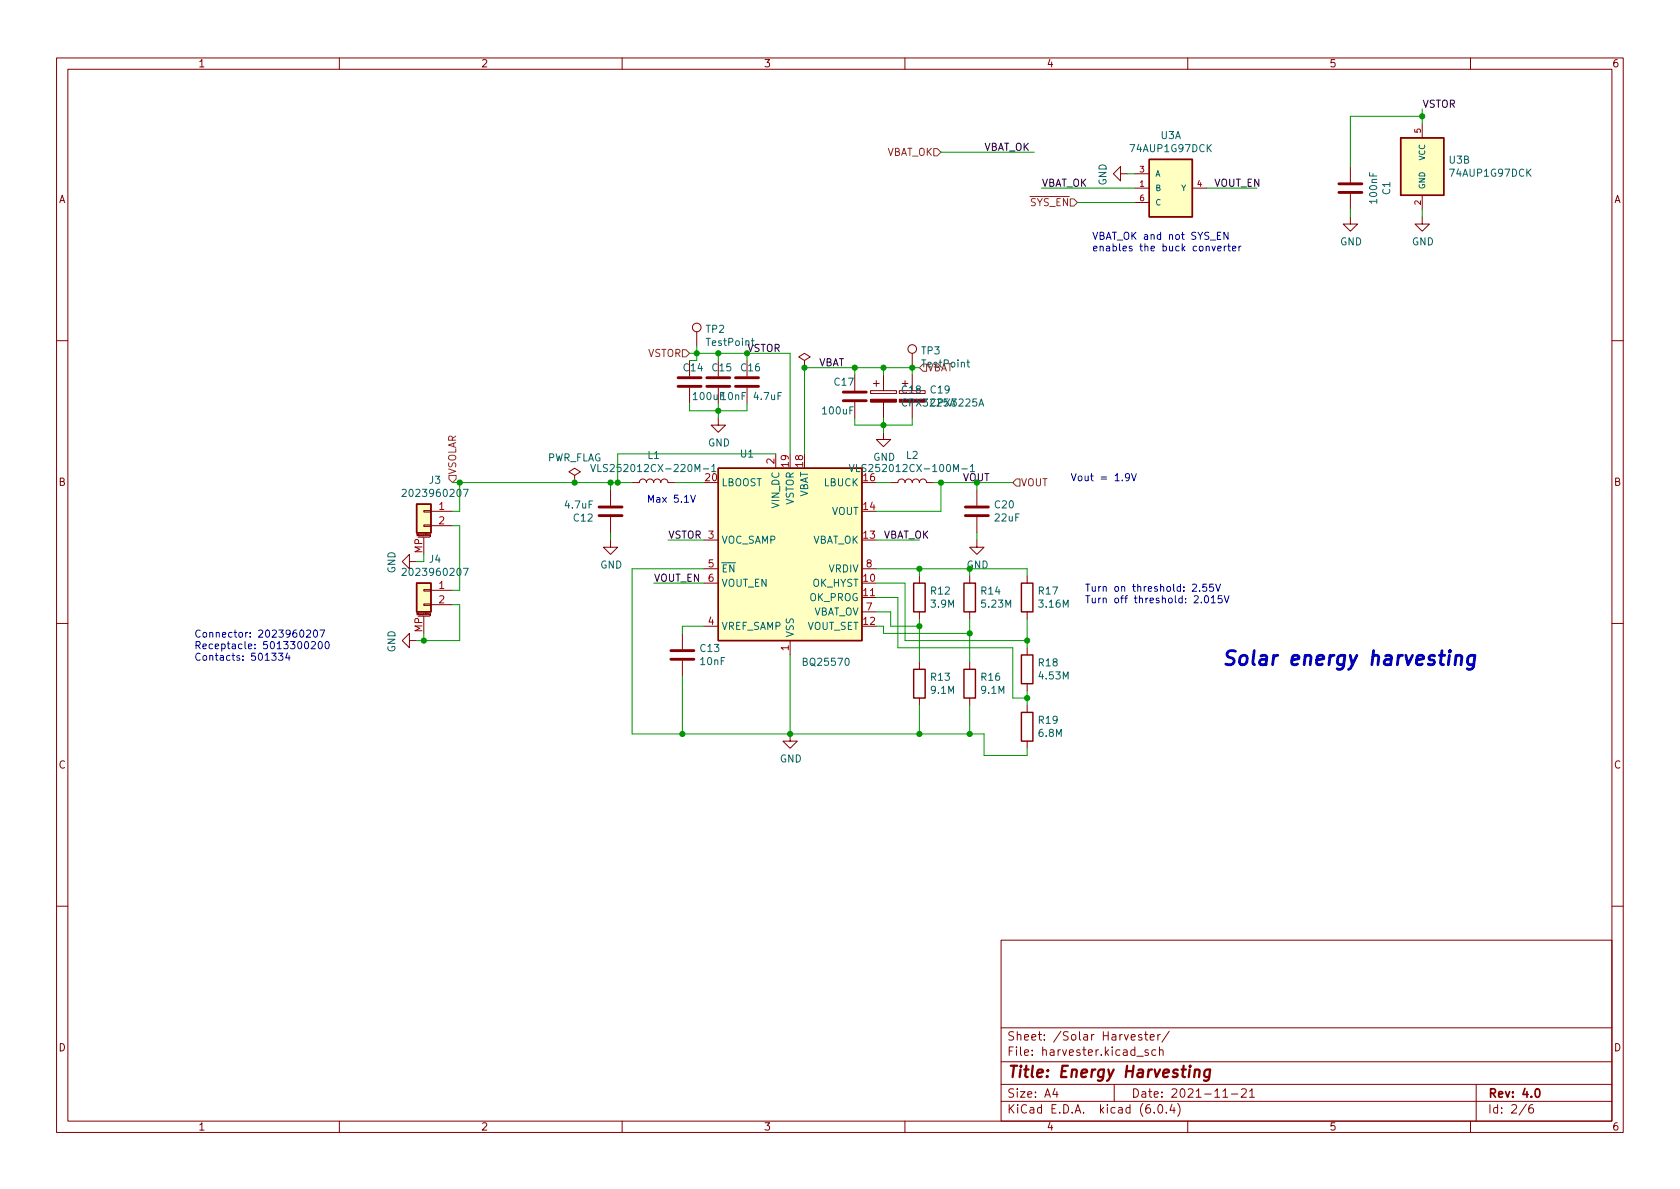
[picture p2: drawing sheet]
<svg xmlns="http://www.w3.org/2000/svg" width="297mm" height="210mm" viewBox="0 0 297 210" stroke-linecap="round" stroke-linejoin="round" font-family="sans-serif">
<g fill="none" stroke="#840000" stroke-width=".18">
<path d="M10 10.2h277v190.1h-277zM12 12.2h273v186.1h-273zM60 10.2v2M110 10.2v2M160 10.2v2M210 10.2v2M260 10.2v2M198.1 30.7v-1.2l-1.3 1.2 1.3 1.3v-1.3h1.3M200.7 33.3h2.5M200.7 30.7h2.5M200.7 35.8h2.5M210.8 33.3h2.6"/>
<path d="M238.8 38.3v1.3h1.2l-1.2 1.3-1.3-1.3h1.3M238.8 29.5v2.8M238.8 34.3v2.8M251.5 38.3v1.3h1.2l-1.2 1.3-1.3-1.3h1.3M251.5 21.8v2.6M251.5 34.5v2.6M123.2 58.7v2.5M10 60.2h2M121.9 63.7v2.8M121.9 68.6v2.8M127 73.9v1.3h1.3l-1.3 1.2-1.3-1.2h1.3M127 63.7v2.8"/>
<path d="M127 68.6v2.8M132.1 63.7v2.8M132.1 68.6v2.8M142.2 63.7l1.1-.6-1.1-.6-1 .6 1 .6v1.3M142.2 65h.1M151.1 66.3v2.8M151.1 71.1v2.8M153.9 69.1h4.6v.5h-4.6zM154.4 67.8h1M154.9 67.3v1M156.2 76.4v1.3h1.3l-1.3 1.3-1.3-1.3h1.3M156.2 66.3v2.8"/>
<path d="M156.2 71.1v2.8M159 69.1h4.6v.5h-4.6zM160 67.3v1M161.3 62.5v2.5M161.3 66.3v2.8M161.3 71.1v2.8M285 60.2h2M72.4 99.3v-1.3l-1.3 1.3 1.3 1.3v-1.3h1.3M73.9 95h2M74.9 92.8h1.3v.3h-1.3zM74.9 90.3h1.3v.2h-1.3zM74.9 95v3"/>
<path d="M76.1 94.8l-.1-.1v-.2h.1v.3l-.1 .1M76.2 90.4h3.8M76.2 93h3.8M101.6 84.1l1-.7-1-.6-1 .6 1 .7v1.2M101.6 85.3h.1M107.9 95.5v1.3h1.3l-1.3 1.2-1.2-1.2h1.2M107.9 86.6v2.8M107.9 91.4v2.8M111.8 85.3h1.2a.64 .64 0 0 1 .7-.6 .64 .64 0 0 1 .6 .6 .64 .64 0 0 1 .6-.6 .64 .64 0 0 1 .7 .6 .64 .64 0 0 1 .6-.6 .64 .64 0 0 1 .6 .6 .64 .64 0 0 1 .7-.6 .64 .64 0 0 1 .6 .6h1.3M124.5 95.5h2.5M137.2 80.3v2.5M157.5 85.3h1.2a.64 .64 0 0 1 .7-.6 .64 .64 0 0 1 .6 .6 .64 .64 0 0 1 .7-.6 .64 .64 0 0 1 .6 .6 .64 .64 0 0 1 .6-.6 .64 .64 0 0 1 .7 .6 .64 .64 0 0 1 .6-.6 .64 .64 0 0 1 .6 .6h1.3"/>
<path d="M172.7 95.5v1.3h1.3l-1.3 1.2-1.3-1.2h1.3M172.7 86.6v2.8M172.7 91.4v2.8M10 110.2h2M72.4 113.3v-1.3l-1.3 1.3 1.3 1.2v-1.2h1.3M73.9 109h2M74.9 106.8h1.3v.3h-1.3zM74.9 104.3h1.3v.2h-1.3zM74.9 109v3M76.1 108.7h-.1v-.2h.1v.3l-.1 .1M76.2 104.4h3.8M76.2 106.9h3.8"/>
<path d="M120.6 112v2.8M120.6 116.8v2.8M124.5 110.7h2.5M124.5 100.6h2.5M124.5 103.1h2.5M139.7 113.3v2.5M152.4 105.7h2.5M152.4 100.6h2.5M152.4 108.2h2.5M162.6 101.8v1.3M162.6 108.2v1.3M162.6 117.1v1.3"/>
<path d="M171.4 101.8v1.3M171.4 108.2v1.3M171.4 117.1v1.3M181.6 101.8v1.3M181.6 108.2v1.3M181.6 114.5v1.3M285 110.2h2M139.7 129.8v1.3h1.3l-1.3 1.2-1.3-1.2h1.3M162.6 123.4v1.3M171.4 123.4v1.3M181.6 120.9v1.3M181.6 124.7v1.3"/>
<path d="M181.6 131.1v1.2M10 160.2h2M177 166.3h108v32h-108zM285 160.2h2M60 198.3v2M110 198.3v2M160 198.3v2M177 194.8h108M177 191.8h108M177 187.8h108M177 181.8h108M186.5 192.5l-.4 1h1"/>
<path d="M186.9 193v1M197 191.8v3M201 186.8h1.1M201.9 183l-.4-.1-.2 .2 .1 .3 .5 .1v.4h-.6M202.4 182.9h.5M202.6 182.4v1.3l.3 .2M203 185.7l-.4-.1-.2 .2 .1 .3 .5 .1v.4h-.6M203.4 183.4l.7-.1-.1-.3-.4-.1-.2 .2v.8h.6M204.1 196.7v.1M204.4 185.7l-.5-.1-.3 .3v.4l.2 .3h.6M204.7 182.9v1M204.9 195.4l.2-.1a.81 .81 0 0 1 .6 .7 .81 .81 0 0 1-.3 .8h-.2a.81 .81 0 0 1-.6-.6 .81 .81 0 0 1 .3-.8z"/>
<path d="M205 185.8l.2-.2 .4 .1v.9M205 185.1v1.5M205.1 182.9l-.2 .1-.2 .2M206.2 196.7v.1M206.7 182.4l-1.3 1.9M207.2 195.3l-.3 1h.9M207.6 195.8v1M208.2 195.1a1.72 1.72 0 0 1 0 2.3M210 198.3v2M216.2 193l.4-.5v1.5M216.2 194h.9M217.7 193.5h1.2"/>
<path d="M219.5 192.7l.6-.2 .2 .2 .1 .3-1 1h1M220.9 193l.5-.5v1.5M220.9 194h.9M260 198.3v2M261 191.8v6.5M269.9 195.3l-1.3 1.9M271 195.3a.6 .6 0 0 0-.7 .7v.5l.1 .3h.5l.2-.1 .1-.5-.2-.2-.4-.1-.3 .3"/>
<circle cx="123.2" cy="57.9" r=".76"/>
<circle cx="161.3" cy="61.7" r=".76"/>
</g>
<path d="M271.6 192.6l.2-.1a.82 .82 0 0 1 .6 .7 .82 .82 0 0 1-.3 .8h-.2a.81 .81 0 0 1-.6-.6 .81 .81 0 0 1 .3-.8z" fill="none" stroke="#840000" stroke-width=".3"/>
<path d="M211.3 189.3a.49 .49 0 0 1 .8 .1l-.1 1.1M211.3 189.1l-.2 1.4M214 189.2a.66 .66 0 0 0-1 .3l-.1 .6 .1 .3 .2 .1 .6-.1M214 189.1l-.2 1.6a.6 .6 0 0 1-.9 .3" fill="none" stroke="#840000" stroke-width=".4"/>
<g fill="none" stroke="#840000" stroke-width=".51">
<path d="M236.7 34h4.1M236.7 32.5h4.1M119.9 66.8h4.1M119.9 68.3h4.1M125 66.8h4M125 68.3h4M130 66.8h4.1M130 68.3h4.1M149.1 69.3h4.1M149.1 70.9h4.1M105.9 91.2h4.1M105.9 89.7h4.1"/>
<path d="M170.7 91.2h4.1M170.7 89.7h4.1M118.6 116.6h4.1M118.6 115.1h4.1"/>
</g>
<g fill="#ffffc2" stroke="#ffffc2" stroke-width=".18">
<path d="M73.7 103.1h2.5v5.1h-2.5z"/>
<path d="M127 82.8h25.4v30.5h-25.4z"/>
<path d="M73.7 89.1h2.5v5.1h-2.5z"/>
<path d="M247.6 24.4h7.7v10.1h-7.7z"/>
<path d="M203.2 28.2h7.6v10.1h-7.6z"/>
</g>
<path d="M203.2 28.2h7.6v10.1h-7.6zM247.6 24.4h7.7v10.1h-7.7zM73.7 89.1h2.5v5.1h-2.5zM127 82.8h25.4v30.5h-25.4zM73.7 103.1h2.5v5.1h-2.5zM161.5 103.1h2.1v5.1h-2.1zM161.5 118.4h2.1v5h-2.1zM170.4 118.4h2.1v5h-2.1zM170.4 103.1h2.1v5.1h-2.1zM180.6 103.1h2v5.1h-2zM180.6 115.8h2v5.1h-2zM180.6 126h2v5.1h-2z" fill="none" stroke="#840000" stroke-width=".25"/>
<g fill="none" stroke="#006464" stroke-width=".18">
<path d="M133 59.8v1.1l.3 .2M132.8 60.3h.5M170.9 64.1h.5M171.1 63.6v1.1l.3 .2M71.1 86.6l.5-.1 .2 .4-.8 .9h.8M81.9 86.5h.9l-.6 1.3M104.4 82.1l.5 1.3 .4-1.3M105.7 82.1v1.3h.6M124.3 82.9h1M125.9 82.5l.3-.4v1.3M150.2 82.1l.4 1.3 .4-1.3M151.4 82.1v1.3h.6"/>
<path d="M170.1 82.9h.9M171.6 82.5l.3-.4v1.3M71.1 100.6l.5-.1 .2 .4-.8 .9h.8M81.9 100.5h.9l-.6 1.3"/>
</g>
<g fill="#840000" stroke="#840000" stroke-width=".18">
<path d="M159 70.6h4.6v.5h-4.6z"/>
<path d="M153.9 70.6h4.6v.5h-4.6z"/>
</g>
<path d="M165.1 26.3h.6l.7 .6-.7 .7h-.6zM120.6 61.8h.7l.6 .7-.6 .6h-.7zM163.2 64.4h.6v1.3h-.6l-.6-.7zM79.4 84.1h1.2v.6l-.6 .6-.6-.6zM179.7 84.7h.6v1.3h-.6l-.6-.7z" fill="none" stroke="#725600" stroke-width=".18"/>
<g fill="none" stroke="#0000c2" stroke-width=".18">
<path d="M215.3 41.7h.4M215.3 44l.6-.2v-.2l-.4-.1-.2 .2 .1 .6h.5M215.9 41.1h-.6v1.2h.6M216.5 43.5v.9M216.8 43.5l-.3 .3M217.1 43.5h.4M217.1 41.1v1.2l-.7-1.2v1.2M217.2 43.1v1.1l.3 .2M217.9 44l.6-.2v-.2l-.4-.1-.2 .2 .1 .6h.5M219.1 43.5v.9M219.4 43.5l-.3 .3M122.1 87.6l.4 1.2 .5-1.2"/>
<path d="M199.7 84.3l-.2 .2h-.3l-.2-.2 .1-.5 .4-.1 .1 .2a.84 .84 0 0 1-.3 1.1h-.2M200.1 83.7l.4 1.3 .4-1.3M48 115.5h.8l-.4 .5 .4 .1v.5l-.2 .2-.6-.2M49.2 115.5h.8l-.4 .5 .4 .1v.5l-.2 .2-.6-.2M50.8 115.4l-.3 .9h.8M51.1 115.9v.9M54 113.5h.1a.68 .68 0 0 1 .5 .6 .68 .68 0 0 1-.5 .6 .84 .84 0 0 1-.1-1.2zM54.2 111.5l.5-.1 .2 .4-.8 .9h.8M55 113.6l.5-.1 .3 .3-.8 .9h.8M55.6 111.5l.1-.1a.68 .68 0 0 1 .5 .6 .68 .68 0 0 1-.5 .7 .84 .84 0 0 1-.1-1.2zM56.4 113.6l.2-.1a.68 .68 0 0 1 .4 .6 .68 .68 0 0 1-.4 .6l-.2-.1-.1-.4zM56.6 111.4h.8l-.5 1.3"/>
<path d="M57.6 113.6l.2-.1a.68 .68 0 0 1 .4 .6 .68 .68 0 0 1-.4 .6l-.2-.1-.1-.4zM212.1 104.4v.2M213.1 105.4l.2-.1a.68 .68 0 0 1 .4 .7 .68 .68 0 0 1-.4 .6 .84 .84 0 0 1-.2-1.2zM213.3 103.3h-.6v.6l.1-.1h.5l.1 .2-.1 .4-.2 .2-.4-.2M214.2 105.7l.3-.4v1.3M214.2 106.6h.7M214.5 103.3h-.6v.6l.1-.1h.5l.1 .2-.1 .4-.2 .2-.4-.2M214.9 103.3l.5 1.3 .4-1.3M216 105.3h-.6v.6l.2-.1 .4 .1 .1 .2-.1 .4-.1 .1-.5-.1M216.5 105.3l.4 1.3 .4-1.3"/>
</g>
<path d="M257.4 116.1a.61 .61 0 0 1 1.1 .1l-.2 1.3M257.5 115.9l-.2 1.6M260.8 116a.82 .82 0 0 0-1.3 .4l-.1 .7 .2 .3 .3 .1 .7-.1M260.8 115.9l-.3 2a.74 .74 0 0 1-1.1 .4" fill="none" stroke="#0000c2" stroke-width=".5"/>
<g fill="none" stroke="#009600" stroke-width=".18">
<path d="M251.5 19.3v2.5M166.4 26.9h16.5M184.1 33.3h16.6M190.5 35.8h10.2M199.4 30.7h1.3M213.4 33.3h8.8M238.8 37.1v1.2M251.5 37.1v1.2M251.5 20.6h-12.7v8.9M121.9 71.4v1.2h10.2v-1.2M121.9 62.5h17.8v17.8M123.2 61.2v2.5"/>
<path d="M127 62.5v1.2M127 71.4v2.5M132.1 62.5v1.2M151.1 73.9v1.3h10.2v-1.3M151.1 65v1.3M156.2 65v1.3M156.2 73.9v2.5M161.3 65v1.3M162.6 65h-20.4v15.3M74.9 98v1.3h-1.2M80 93h1.3v11.4h-1.3M80 85.3h31.8"/>
<path d="M81.3 85.3v5.1h-1.3M107.9 85.3v1.3M107.9 94.2v1.3M118.1 95.5h6.4M119.4 85.3h5.1M137.2 80.3h-28v5M154.9 85.3h2.6M154.9 95.5h7.7M165.1 85.3h14M166.4 85.3v5.1h-11.5M172.7 85.3v1.3M172.7 94.2v1.3"/>
<path d="M74.9 112v1.3M80 106.9h1.3v6.4h-7.6M115.6 103.1h8.9M120.6 119.6v10.2M124.5 100.6h-12.7v29.2h62.2v3.8h7.6v-1.3M124.5 110.7h-3.9v1.3M139.7 115.8v14M154.9 105.7h3.8v8.8h20.4v8.9h2.5M154.9 110.7h1.3v1.3h15.2M154.9 108.2h2.6v2.5h5.1M154.9 100.6h26.7v1.2M154.9 103.1h5.1v10.2h21.6"/>
<path d="M162.6 100.6v1.2M162.6 109.5v7.6M171.4 100.6v1.2M171.4 109.5v7.6M181.6 109.5v5M162.6 124.7v5.1M171.4 124.7v5.1M181.6 122.2v2.5"/>
</g>
<g fill="#009600" stroke="#009600" stroke-width=".18">
<circle cx="162.6" cy="110.7" r=".46"/>
<circle cx="181.6" cy="123.4" r=".46"/>
<circle cx="251.5" cy="20.6" r=".46"/>
<circle cx="181.6" cy="113.3" r=".46"/>
<circle cx="101.6" cy="85.3" r=".46"/>
<circle cx="107.9" cy="85.3" r=".46"/>
<circle cx="127" cy="72.6" r=".46"/>
<circle cx="109.2" cy="85.3" r=".46"/>
<circle cx="127" cy="62.5" r=".46"/>
<circle cx="151.1" cy="65" r=".46"/>
<circle cx="123.2" cy="62.5" r=".46"/>
<circle cx="142.2" cy="65" r=".46"/>
<circle cx="120.6" cy="129.8" r=".46"/>
<circle cx="139.7" cy="129.8" r=".46"/>
<circle cx="162.6" cy="129.8" r=".46"/>
<circle cx="171.4" cy="129.8" r=".46"/>
<circle cx="171.4" cy="112" r=".46"/>
<circle cx="162.6" cy="100.6" r=".46"/>
<circle cx="132.1" cy="62.5" r=".46"/>
<circle cx="172.7" cy="85.3" r=".46"/>
<circle cx="161.3" cy="65" r=".46"/>
<circle cx="166.4" cy="85.3" r=".46"/>
<circle cx="156.2" cy="75.2" r=".46"/>
<circle cx="156.2" cy="65" r=".46"/>
<circle cx="74.9" cy="113.3" r=".46"/>
<circle cx="81.3" cy="85.3" r=".46"/>
</g>
<text font-size="3.5" fill="#0000c2" x="215.9" y="117.7">Solar energy harvesting</text>
<text font-size="2.8" fill="#840000" x="178" y="190.6">Title: Energy Harvesting</text>
<g font-size="2.1" fill="#840000">
<text x="178" y="184">Sheet: /Solar Harvester/</text>
<text x="178" y="186.7">File: harvester.kicad_sch</text>
<text x="178" y="196.9">KiCad E.D.A. kicad (6.0.4)</text>
<text x="178" y="194.1">Size: A4</text>
<text x="200" y="194.1">Date: 2021-11-21</text>
<text x="263" y="194.1">Rev: 4.0</text>
<text x="263" y="196.9">Id: 2/6</text>
</g>
<g font-size="1.8" fill="#840000">
<text x="35" y="11.9">1</text>
<text x="85" y="11.9">2</text>
<text x="135" y="11.9">3</text>
<text x="185" y="11.9">4</text>
<text x="235" y="11.9">5</text>
<text x="285" y="11.9">6</text>
<text x="10.3" y="35.9">A</text>
<text x="285.3" y="35.9">A</text>
<text x="10.3" y="85.9">B</text>
<text x="285.3" y="85.9">B</text>
<text x="10.3" y="135.9">C</text>
<text x="285.3" y="135.9">C</text>
<text x="10.3" y="185.9">D</text>
<text x="285.3" y="185.9">D</text>
<text x="35" y="199.9">1</text>
<text x="85" y="199.9">2</text>
<text x="135" y="199.9">3</text>
<text x="185" y="199.9">4</text>
<text x="235" y="199.9">5</text>
<text x="285" y="199.9">6</text>
</g>
<g font-size="1.8" fill="#0f0f0f">
<text x="251.5" y="19">VSTOR</text>
<text x="174" y="26.7">VBAT_OK</text>
<text x="184.1" y="33">VBAT_OK</text>
<text x="214.6" y="33">VOUT_EN</text>
<text x="132.1" y="62.2">VSTOR</text>
<text x="144.8" y="64.8">VBAT</text>
<text x="170.2" y="85.1">VOUT</text>
<text x="118.1" y="95.2">VSTOR 3</text>
<text x="156.2" y="95.2">VBAT_OK</text>
<text x="115.6" y="102.9">VOUT_EN</text>
</g>
<g font-size="1.8" fill="#725600">
<text x="156.5" y="27.6">VBAT_OK</text>
<text x="180.8" y="36.4">~{SYS_EN}</text>
<text x="114.5" y="63.1">VSTOR</text>
<text x="163.9" y="65.7">VBAT</text>
<text x="80.6" y="84" transform="rotate(-90 80.6 84)">VSOLAR</text>
<text x="180.4" y="86">VOUT</text>
</g>
<g font-size="1.8" fill="#006464">
<text x="200.1" y="26.9">74AUP1G97DCK</text>
<text x="205.2" y="24.6">U3A</text>
<text x="256.2" y="28.9">U3B</text>
<text x="195.6" y="32.8" transform="rotate(-90 195.6 32.8)">GND</text>
<text x="243.5" y="35.8" transform="rotate(-90 243.5 35.8)">100nF</text>
<text x="245.8" y="34.4" transform="rotate(-90 245.8 34.4)">C1</text>
<text x="256.6" y="31.2">74AUP1G97DCK</text>
<text x="236.9" y="43.4">GND</text>
<text x="249.6" y="43.4">GND</text>
<text x="124.8" y="58.8">TP2</text>
<text x="125.1" y="61.2">TestPoint</text>
<text x="126" y="65.7">C15</text>
<text x="131.1" y="65.7">C16</text>
<text x="162.9" y="62.7">TP3</text>
<text x="163.2" y="65">TestPoint</text>
<text x="122.7" y="70.7">100uF10nF</text>
<text x="133.4" y="70.7">4.7uF</text>
<text x="147.6" y="68.2">C17</text>
<text x="159.5" y="69.6">C18</text>
<text x="159.7" y="71.9">CPX3225A</text>
<text x="164.6" y="69.6">C19</text>
<text x="164.8" y="71.9">CPX3225A</text>
<text x="145.6" y="73.3">100uF</text>
<text x="96.6" y="81.6">PWR_FLAG</text>
<text x="106.4" y="83.5">VLS252012CX-220M-1</text>
<text x="114.5" y="81.1">L1</text>
<text x="125.2" y="78.9">GND</text>
<text x="130.9" y="80.9">U1</text>
<text x="152.1" y="83.5">VLS252012CX-100M-1</text>
<text x="154.4" y="81.5">GND</text>
<text x="160.3" y="81.1">L2</text>
<text x="72" y="87.9">2023960207</text>
<text x="75.9" y="85.5">J3</text>
<text x="100" y="89.9">4.7uF</text>
<text x="127.5" y="86">LBOOST</text>
<text x="137.8" y="89.8" transform="rotate(-90 137.8 89.8)">VIN_DC</text>
<text x="140.3" y="89.4" transform="rotate(-90 140.3 89.4)">VSTOR</text>
<text x="142.9" y="88.1" transform="rotate(-90 142.9 88.1)">VBAT</text>
<text x="145.7" y="86">LBUCK</text>
<text x="175.9" y="89.9">C20</text>
<text x="101.5" y="92.2">C12</text>
<text x="147" y="91.1">VOUT</text>
<text x="176" y="92.2">22uF</text>
<text x="69.9" y="101.4" transform="rotate(-90 69.9 101.4)">GND</text>
<text x="72" y="101.8">2023960207</text>
<text x="75.9" y="99.5">J4</text>
<text x="106.1" y="100.5">GND</text>
<text x="127.5" y="96.1">VOC_SAMP</text>
<text x="127.5" y="101.2">~{EN}</text>
<text x="143.4" y="96.1">VBAT_OK</text>
<text x="146.5" y="101.2">VRDIV</text>
<text x="127.5" y="103.8">VOUT_EN</text>
<text x="143" y="106.3">OK_PROG</text>
<text x="143.5" y="103.8">OK_HYST</text>
<text x="164.6" y="105.1">R12</text>
<text x="164.7" y="107.4">3.9M</text>
<text x="173.5" y="105.1">R14</text>
<text x="173.7" y="107.4">5.23M</text>
<text x="183.7" y="105.1">R17</text>
<text x="183.9" y="107.4">3.16M</text>
<text x="127.5" y="111.4">VREF_SAMP</text>
<text x="140.3" y="112.8" transform="rotate(-90 140.3 112.8)">VSS</text>
<text x="142.6" y="111.4">VOUT_SET</text>
<text x="143.5" y="108.8">VBAT_OV</text>
<text x="69.9" y="115.4" transform="rotate(-90 69.9 115.4)">GND</text>
<text x="123.9" y="115.3">C13</text>
<text x="123.9" y="117.6">10nF</text>
<text x="142.3" y="117.7">BQ25570</text>
<text x="183.7" y="117.8">R18</text>
<text x="164.6" y="120.4">R13</text>
<text x="164.7" y="122.7">9.1M</text>
<text x="173.5" y="120.4">R16</text>
<text x="173.6" y="122.7">9.1M</text>
<text x="183.9" y="120.1">4.53M</text>
<text x="183.7" y="128">R19</text>
<text x="183.7" y="130.3">6.8M</text>
<text x="137.9" y="134.8">GND</text>
</g>
<g font-size="1.8" fill="#0000c2">
<text x="193" y="42.4">VBAT_OK and not SYS_EN</text>
<text x="193" y="44.4">enables the buck converter</text>
<text x="114.3" y="88.9">Max 5.1V</text>
<text x="189.2" y="85.1">Vout = 1.9V</text>
<text x="191.8" y="104.6">Turn on threshold: 2.55V</text>
<text x="191.8" y="106.7">Turn off threshold: 2.015V</text>
<text x="34.3" y="112.7">Connector: 2023960207</text>
<text x="34.3" y="114.8">Receptacle: 5013300200</text>
<text x="34.3" y="116.8">Contacts: 501334</text>
</g>
<g font-size="1.8" fill="#009600">
<text x="120.9" y="65.7">C14</text>
<text x="170.9" y="100.5">GND</text>
</g>
<g font-size="1.8" fill="#a90000">
<text x="136.9" y="82" transform="rotate(-90 136.9 82)">2</text>
<text x="139.4" y="82.5" transform="rotate(-90 139.4 82.5)">19</text>
<text x="142" y="82.5" transform="rotate(-90 142 82.5)">18</text>
<text x="124.7" y="85.1">20</text>
<text x="152.7" y="85.1">16</text>
<text x="77.6" y="90.2">1</text>
<text x="77.6" y="92.7">2</text>
<text x="152.7" y="95.2">13</text>
<text x="152.7" y="90.2">14</text>
<text x="74.7" y="97.8" transform="rotate(-90 74.7 97.8)">MP</text>
<text x="125.2" y="100.3">5</text>
<text x="153.2" y="100.3">8</text>
<text x="77.6" y="104.1">1</text>
<text x="77.6" y="106.7">2</text>
<text x="125.2" y="102.9">6</text>
<text x="152.7" y="102.9">10</text>
<text x="152.7" y="105.4">11</text>
<text x="153.2" y="107.9">7</text>
<text x="74.7" y="111.8" transform="rotate(-90 74.7 111.8)">MP</text>
<text x="125.2" y="110.5">4</text>
<text x="152.7" y="110.5">12</text>
<text x="139.4" y="115" transform="rotate(-90 139.4 115)">1</text>
</g>
<g font-size="1.4" fill="#a90000">
<text x="251.2" y="23.5" transform="rotate(-90 251.2 23.5)">5</text>
<text x="201.5" y="33">1</text>
<text x="201.5" y="30.5">3</text>
<text x="201.5" y="35.6">6</text>
<text x="211.7" y="33">4</text>
<text x="251.2" y="36.2" transform="rotate(-90 251.2 36.2)">2</text>
</g>
<g font-size="1.4" fill="#006464">
<text x="252" y="28.4" transform="rotate(-90 252 28.4)">VCC</text>
<text x="204.2" y="33.8">B</text>
<text x="204.2" y="31.2">A</text>
<text x="208.9" y="33.8">Y</text>
<text x="252" y="33.5" transform="rotate(-90 252 33.5)">GND</text>
<text x="204.2" y="36.3">C</text>
</g>
<g font-size=".5" fill="#840000">
<text x="73.7" y="94.8">Mounting</text>
<text x="73.7" y="108.8">Mounting</text>
</g>
</svg>
